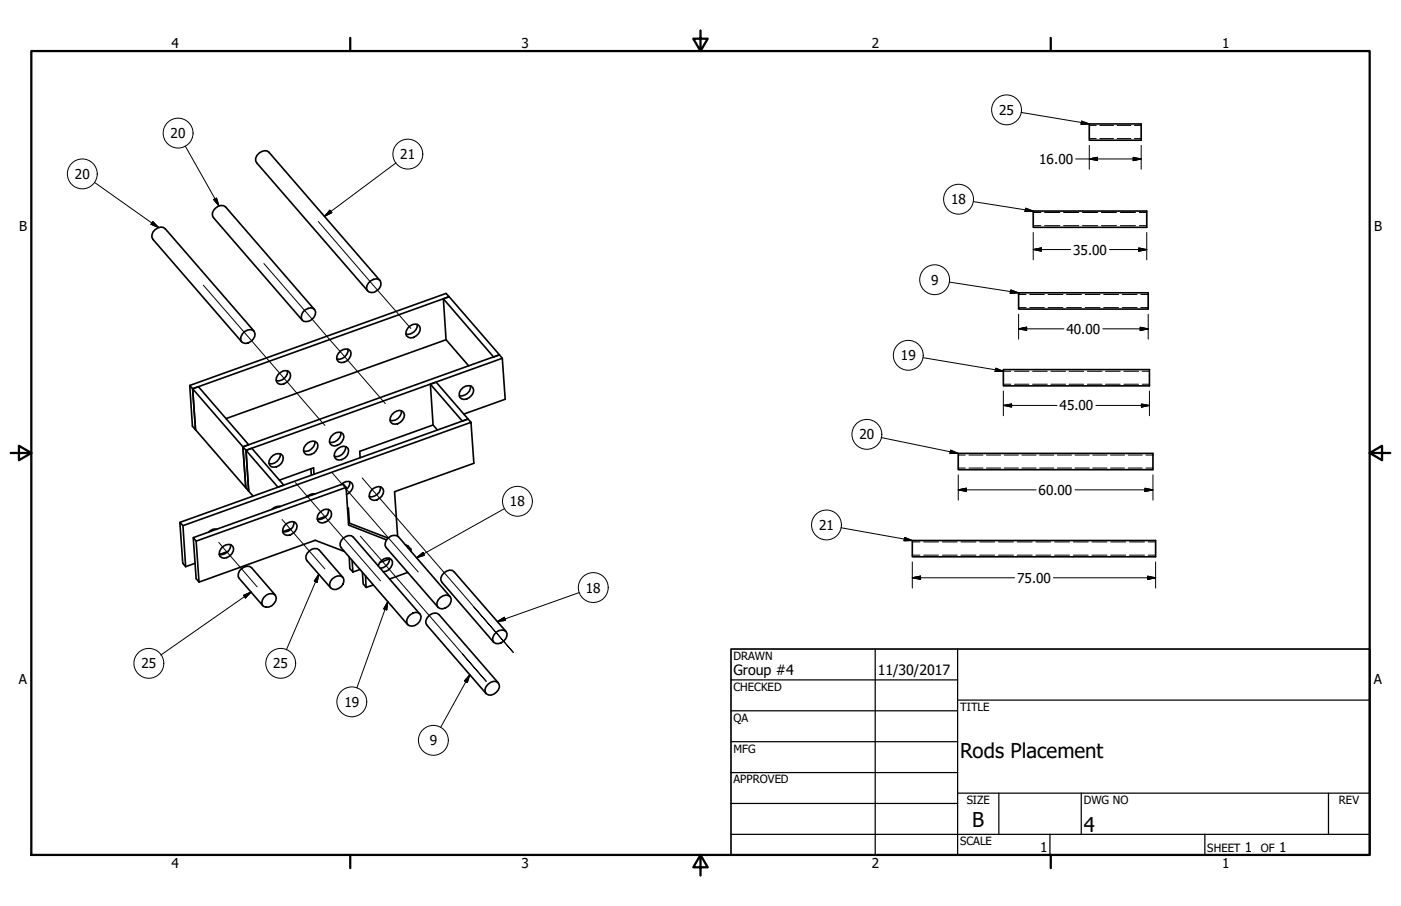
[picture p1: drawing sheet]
<svg xmlns="http://www.w3.org/2000/svg" width="432mm" height="279mm" viewBox="0 0 432 279" stroke-linecap="round" stroke-linejoin="round" font-family="sans-serif">
<!-- layer: Tweak Trail (ANSI) -->
<path d="M98.1 68.3l28.5 33M62.7 87.9l37.4 43.3M81.3 81.3l37.4 43.2M91.1 148.8l26.2 30.3M102.4 145.9l26.5 30.5M111.6 147.4l46.6 53.8-12.2-14M67.4 167.3l11.8 13.7M86.9 160.2l13.2 15.3M111.1 165.4l38.8 44.7-7.3-8.4" fill="none" stroke="#000" stroke-width=".31"/>
<!-- layer: Visible (ANSI) -->
<g fill="none" stroke="#000" stroke-width=".51">
<path d="M335.7 38.2h16v5h-16zM318.5 65.1h34.9v5h-34.9zM93.3 96.3a2.53 2.53 0 0 1 3.7-.7 2.78 2.78 0 0 1-3.5 3.5 1.89 1.89 0 0 1-.2-2.8zM96.9 95.4l-27.4-31.6a2.7 2.7 0 0 0-2.8 .1 2.7 2.7 0 0 0-1.2 2.6l.3 .6 27.4 31.6M113.5 87.3a2.5 2.5 0 0 1 3.7-.7 2.73 2.73 0 0 1-.7 2.8 2.73 2.73 0 0 1-2.8 .6 1.7 1.7 0 0 1-.2-2.7zM117.1 86.5l-34.2-39.6a2.75 2.75 0 0 0-4.1 2.7l.3 .6 34.2 39.5M136.7 92.1l1.7-.6 15.5 17.9-1.8 .7zM136.7 92.1l.8 12.7 7 8M313.9 90.3h40v5h-40zM58.5 118.9l.9 1 79-28.4-.9-1-79 28.4 .8 12.5 1 1.1-.9-12.6 .9 12.6 15.5 17.9-.9-12.6-15.5-17.9 1.8-.6 15.4 17.9-1.7 .6 79-28.4 .9 1.1 .9 12.6-12.8 4.6M75.4 102.2a1.88 1.88 0 0 1 3.2 .8 2.97 2.97 0 0 1-3.7 2.7 1.76 1.76 0 0 1-.2-2.8zM78.3 102.1l-27.4-31.6a2.63 2.63 0 0 0-3.1 .3 2.63 2.63 0 0 0-.7 3l27.4 31.6"/>
<path d="M85.7 115.6a2.44 2.44 0 0 1 3.6-.7 2.76 2.76 0 0 1-3.4 3.5 1.76 1.76 0 0 1-.2-2.8zM88.6 114.4a2.99 2.99 0 0 1-3.4 3M104.3 108.9a2.44 2.44 0 0 1 3.7-.6 2.82 2.82 0 0 1-3.5 3.4 1.76 1.76 0 0 1-.2-2.8zM107.3 107.7a2.89 2.89 0 0 1-3.5 3M126.3 100.6a1.88 1.88 0 0 1 3.2 .7 2.97 2.97 0 0 1-3.6 2.7 1.76 1.76 0 0 1-.2-2.8zM128.6 100a2.99 2.99 0 0 1-3.5 3.1M132.7 118.5l1.7-.6 9.9 11.3-1.8 .7zM132.7 118.5l.8 12.6 1.3 1.5M137.5 104.8l-67.8 24.3M145 119a2.99 2.99 0 0 1-3.5 3M154.8 110.5l-79 28.4M309.2 114h45.1v5h-45.1z"/>
<path d="M74.9 137.8l.9 1.1 .8 12.5-.8-1zM75.8 138.9l1.8-.7 9.8 11.4-1.7 .6zM75.8 138.9l.8 12.5 1.4 1.6M86.4 140a2.97 2.97 0 0 1-3.5 2.9M94.8 136.7a1.83 1.83 0 0 1 3.2 .7 2.91 2.91 0 0 1-3.7 2.7 1.78 1.78 0 0 1-.2-2.7zM97 136.1a2.97 2.97 0 0 1-3.4 3M102.8 133.9a1.87 1.87 0 0 1 3.2 .7 2.91 2.91 0 0 1-3.7 2.8 1.76 1.76 0 0 1-.2-2.8zM103.6 138.9a2.5 2.5 0 0 1 3.7-.7 2.78 2.78 0 0 1-3.5 3.5 1.78 1.78 0 0 1-.2-2.8zM105 133.3a2.97 2.97 0 0 1-3.4 3.1M106.6 137.7a2.97 2.97 0 0 1-3.5 3M120.8 127.9a2.45 2.45 0 0 1 3.6-.7 2.77 2.77 0 0 1-3.4 3.5 1.78 1.78 0 0 1-.2-2.8zM123.7 126.7a2.91 2.91 0 0 1-3.5 3"/>
<path d="M133.5 131.1l-22.6 8.1 .1 2M142 120.2a2.81 2.81 0 0 1 3.2-1.1 2.33 2.33 0 0 1 .6 2.3 2.33 2.33 0 0 1-1.9 1.6l-.9 .2a1.66 1.66 0 0 1-1.5-1.2 1.66 1.66 0 0 1 .5-1.8zM145.2 130.2l-88.8 31.9-1-1 88.9-31.9 .9 1 .8 12.7-24.4 8.7 1 13.8M295.3 139.8h60v5h-60zM84.1 140.5a2.11 2.11 0 0 1 3 0 2.76 2.76 0 0 1-3.5 3.5 1.76 1.76 0 0 1-.2-2.8zM86 156.1v.2M86.4 156.2a2.9 2.9 0 0 0-2.6 .9M95.8 144.6l.1 2M96.3 152.3l.1 .3M96.8 146.2l-.2-1.9-10.5 3.8M97.1 152.3a3.2 3.2 0 0 0-2.7 1M98.3 158.3a2.44 2.44 0 0 1 3.7-.6 2.76 2.76 0 0 1-3.5 3.4 1.87 1.87 0 0 1-.2-2.8z"/>
<path d="M100.5 159.2l-2.6 .9M101.3 157.1a2.99 2.99 0 0 1-3.5 3M105.1 149.5a2.29 2.29 0 0 1 3.5-.3 2.62 2.62 0 0 1-1.8 3.3M106.7 150.3l-1-1.1-46.1 16.6 .9 1.1M107.1 156.8l.3-.1 .3 4.7M107.8 148.5a2.57 2.57 0 0 1-1.1 2.4M114.4 151.3a2.5 2.5 0 0 1 3.6-.6 2.72 2.72 0 0 1-.7 2.8 2.72 2.72 0 0 1-2.7 .6 1.76 1.76 0 0 1-.2-2.8zM117.3 150.1a2.99 2.99 0 0 1-3.5 3.1M55.4 161.1l.9 12.6 .9 1.1M56.4 162.1l.8 12.7M59.6 165.8l.9 12.6 .8 1.1 35.9-12.9 8.9 3.5M60.1 173.7l-2.9 1.1"/>
<path d="M66.9 163.2a2.6 2.6 0 0 0-2.6 .9M68.1 169.2a2.76 2.76 0 0 1 3.1-1.2 2.34 2.34 0 0 1-1.3 4 1.56 1.56 0 0 1-1.8-.2 1.56 1.56 0 0 1-.4-1.8zM70.3 170.1l-2.7 .9M71.1 168a2.99 2.99 0 0 1-3.5 3M87.6 162.2a2.53 2.53 0 0 1 3.7-.7 2.73 2.73 0 0 1-.7 2.8 2.73 2.73 0 0 1-2.8 .6 1.81 1.81 0 0 1-.2-2.7zM89.9 163l-2.7 1M90.6 161a2.99 2.99 0 0 1-3.5 3M102.4 178.5a2.16 2.16 0 0 1 3.5 0 2.72 2.72 0 0 1-1 2.7 2.72 2.72 0 0 1-2.9 .2 2.05 2.05 0 0 1 .4-2.9zM105.7 178.1l-7.3-8.5a2.7 2.7 0 0 0-2.9 .1 2.7 2.7 0 0 0-1.2 2.6l.3 .6 7.3 8.4M107.4 161.2l12.2 4.7M107.6 171.8l.2 3.6 1 1M108.5 172.8l.3 3.6"/>
<path d="M110.9 175.6l-2.1 .8M111.7 176.5l.3 3.6 .8 1.1 2.3-.8M112.6 177.5l.2 3.7M116.6 174.5a2.68 2.68 0 0 1 4-1.9 2.74 2.74 0 0 1-2.4 3.7M119.1 166.5l-11.7-4.6-.7-11.6-46.2 16.6 .8 12.6M120 172.1a2.92 2.92 0 0 1-2.8 3.2M120.1 172.3l-3.1 1.2M124.9 168l.8 .3 .9 1.1M125.7 176.5l-5.6 2.1M125.8 169l.8 .4M126.6 169.4l.1 .7M281.2 166.7h75v5h-75z"/>
<path d="M81.3 184.2a2.33 2.33 0 0 1 3.7-.4 2.81 2.81 0 0 1-3.7 3.3 1.91 1.91 0 0 1 0-2.9zM84.8 183.5l-7.3-8.4a2.67 2.67 0 0 0-3 .3 2.67 2.67 0 0 0-.8 3l7.3 8.4M125.8 190.2a2.52 2.52 0 0 1 3.7-.8 2.54 2.54 0 0 1-1.7 3.5 1.68 1.68 0 0 1-2.2-.4 1.68 1.68 0 0 1 .2-2.3zM129.4 189.4l-20.5-23.7a2.4 2.4 0 0 0-3.7 .9l-.4 .8v.9l.4 .6 20.5 23.8M135.7 184.3a1.98 1.98 0 0 1 3.4 .4 2.76 2.76 0 0 1-4.2 2.6 2.24 2.24 0 0 1 .8-3zM138.7 184l-15.9-18.5a2.67 2.67 0 0 0-3.1 .3 2.67 2.67 0 0 0-.7 3l16 18.5M152.9 195a2.06 2.06 0 0 1 3.4 .4 2.86 2.86 0 0 1-4.2 2.7 2.33 2.33 0 0 1 .8-3.1zM156 194.8l-16-18.5a2.37 2.37 0 0 0-3.7 1.1l-.4 .8v.7l.3 .7 15.9 18.5M150.4 211a2.02 2.02 0 0 1 3.5 .1 2.81 2.81 0 0 1-4 2.9 2.02 2.02 0 0 1 .5-3zM153.6 210.6l-18.3-21.1a2.6 2.6 0 0 0-3 .3 2.6 2.6 0 0 0-.7 3l18.2 21.1"/>
</g>
<!-- layer: Hidden Narrow (ANSI) -->
<g fill="none" stroke="#000" stroke-width=".31">
<path d="M335.7 38.7h2.2M339 38.7h4.2M344.3 38.7h4.3M349.6 38.7h2.1M335.7 42.7h2.2M339 42.7h4.2M344.3 42.7h4.3M349.6 42.7h2.1M318.5 65.5h2.3M318.5 69.6h2.3M321.9 65.5h4.7M321.9 69.6h4.7"/>
<path d="M327.8 65.5h4.7M327.8 69.6h4.7M333.6 65.5h4.7M333.6 69.6h4.7M339.5 65.5h4.6M339.5 69.6h4.6M345.3 65.5h4.6M345.3 69.6h4.6M351.2 65.5h2.2M351.2 69.6h2.2M313.9 90.8h2.3M313.9 94.9h2.3"/>
<path d="M317.4 90.8h4.5M317.4 94.9h4.5M323 90.8h4.6M323 94.9h4.6M328.7 90.8h4.6M328.7 94.9h4.6M334.5 90.8h4.5M334.5 94.9h4.5M340.2 90.8h4.5M340.2 94.9h4.5M345.9 90.8h4.6M345.9 94.9h4.6"/>
<path d="M351.6 90.8h2.3M351.6 94.9h2.3M309.2 114.5h2.3M309.2 118.5h2.3M312.7 114.5h4.4M312.7 118.5h4.4M318.3 114.5h4.5M318.3 118.5h4.5M323.9 114.5h4.5M323.9 118.5h4.5M329.5 114.5h4.5M329.5 118.5h4.5"/>
<path d="M335.2 114.5h4.5M335.2 118.5h4.5M340.7 114.5h4.5M340.7 118.5h4.5M346.4 114.5h4.5M346.4 118.5h4.5M352 114.5h2.3M352 118.5h2.3M295.3 140.3h2.2M295.3 144.3h2.2M298.6 140.3h4.4M298.6 144.3h4.4"/>
<path d="M304 140.3h4.4M304 144.3h4.4M309.5 140.3h4.4M309.5 144.3h4.4M315 140.3h4.3M315 144.3h4.3M320.4 140.3h4.4M320.4 144.3h4.4M325.9 140.3h4.4M325.9 144.3h4.4M331.3 140.3h4.4M331.3 144.3h4.4"/>
<path d="M336.8 140.3h4.4M336.8 144.3h4.4M342.3 140.3h4.3M342.3 144.3h4.3M347.7 140.3h4.3M347.7 144.3h4.3M353.2 140.3h2.1M353.2 144.3h2.1M281.2 167.1h2.3M281.2 171.2h2.3M284.7 167.1h4.5M284.7 171.2h4.5"/>
<path d="M290.4 167.1h4.6M290.4 171.2h4.6M296.2 167.1h4.6M296.2 171.2h4.6M301.9 167.1h4.7M301.9 171.2h4.7M307.7 167.1h4.7M307.7 171.2h4.7M313.5 167.1h4.6M313.5 171.2h4.6M319.3 167.1h4.5M319.3 171.2h4.5"/>
<path d="M325.1 167.1h4.5M325.1 171.2h4.5M330.8 167.1h4.6M330.8 171.2h4.6M336.5 167.1h4.7M336.5 171.2h4.7M342.3 167.1h4.7M342.3 171.2h4.7M348.1 167.1h4.6M348.1 171.2h4.6M353.9 167.1h2.3M353.9 171.2h2.3"/>
</g>
<!-- layer: Border (ANSI) -->
<path d="M9.7 15.7h412.4v248h-412.4zM107.9 11.7v4M215.9 9.4v6.3l-2.2-3.8h4.4l-2.2 3.8M323.8 11.7v4M3.3 139.7h6.4l-3.9-2.2v4.4l3.9-2.2M422.1 139.7l3.9 2.2v-4.4l-3.9 2.2h6.4M107.9 263.7v4M215.9 263.7l2.2 3.8h-4.4l2.2-3.8v6.3M323.8 263.7v4" fill="none" stroke="#000" stroke-width=".7"/>
<!-- layer: Title (ANSI) -->
<g fill="none" stroke="#000" stroke-width=".38">
<path d="M225.3 209.7h69.8M225.3 219.2h69.8M269.7 200.2v63.5M295.1 215.9h127M295.1 200.2v63.5M225.3 228.7h69.8M225.3 238.3h69.8M225.3 257.3h196.8M225.3 247.8h69.8M295.1 244.6h127M307.8 244.6v12.7M323.6 257.3v6.4"/>
<path d="M333.2 244.6v12.7M371.3 257.3v6.4M409.4 244.6v12.7"/>
</g>
<path d="M225.3 200.2h196.8v63.5h-196.8z" fill="none" stroke="#000" stroke-width=".51"/>
<!-- layer: Symbol (ANSI) -->
<g fill="none" stroke="#000" stroke-width=".31">
<path d="M314.7 34.7l21 3.5M333.4 37.3l2.3 .9-2.5 .1zM29.1 56.3l19.8 13.9M57.1 45l10.4 18.5M122 50.2l-22 16.5M47.1 68.3l1.8 1.9-2.4-1zM65.8 61.5l.9-.4 .8 2.4zM101.7 64.8l.6 .8-2.3 1.1zM300 62.2l18.5 2.9M316.1 64.2l2.4 .9-2.6 .1zM292.6 87l21.3 3.3M311.5 89.4l2.4 .9-2.6 .1z"/>
<path d="M284.5 110.3l24.7 4.2M306.9 113.5l2.3 1-2.5 .1zM271.6 134.9l23.7 4.9M293 138.8l2.3 1h-2.5zM155.5 156.8l-27.1 15.2M98.2 177.1l-.5 2.5-.9-.4zM98.2 177.1l-9.9 23.3M128.4 172l2-1.6 .4 .9zM259.2 162.8l22 3.9M278.8 165.7l2.4 1-2.6 .1zM75.1 183.6l2.3-1-1.8 1.8zM77.4 182.6l-27.8 19.4"/>
<path d="M119.5 185.5l-.3 2.6-1-.3zM119.5 185.5l-9.5 26.7M153.3 191.7l2.1-1.3 .4 .9zM178.5 182.8l-25.2 8.9M144.8 208.1l-.8 2.4-.9-.5zM144.8 208.1l-9 16.2"/>
<circle cx="310.2" cy="33.9" r="4.6"/>
<circle cx="25.4" cy="53.6" r="4.6"/>
<circle cx="54.9" cy="41.1" r="4.6"/>
<circle cx="125.7" cy="47.5" r="4.6"/>
<circle cx="295.4" cy="61.4" r="4.6"/>
<circle cx="288.1" cy="86.3" r="4.6"/>
<circle cx="279.9" cy="109.6" r="4.6"/>
<circle cx="267.2" cy="134" r="4.6"/>
<circle cx="159.5" cy="154.6" r="4.6"/>
<circle cx="254.7" cy="161.9" r="4.6"/>
<circle cx="182.8" cy="181.2" r="4.6"/>
<circle cx="45.9" cy="204.6" r="4.6"/>
<circle cx="86.5" cy="204.6" r="4.6"/>
<circle cx="108.4" cy="216.4" r="4.6"/>
<circle cx="133.6" cy="228.3" r="4.6"/>
</g>
<g fill="#000" stroke="#000" stroke-width=".31">
<path d="M333.2 38.3l2.5-.1zM333.4 37.3l2.3 .9-2.5 .1zM46.5 69.2l2.4 1zM47.1 68.3l1.8 1.9-2.4-1zM65.8 61.5l1.7 2zM65.8 61.5l.9-.4 .8 2.4zM101.7 64.8l-1.7 1.9zM101.7 64.8l.6 .8-2.3 1.1zM315.9 65.2l2.6-.1zM316.1 64.2l2.4 .9-2.6 .1zM311.3 90.4l2.6-.1zM311.5 89.4l2.4 .9-2.6 .1z"/>
<path d="M306.7 114.6l2.5-.1zM306.9 113.5l2.3 1-2.5 .1zM292.8 139.8h2.5zM293 138.8l2.3 1h-2.5zM98.2 177.1l-.5 2.5zM98.2 177.1l-.5 2.5-.9-.4zM128.4 172l2-1.6zM128.4 172l2-1.6 .4 .9zM278.6 166.8l2.6-.1zM278.8 165.7l2.4 1-2.6 .1zM77.4 182.6l-1.8 1.8zM75.1 183.6l2.3-1-1.8 1.8z"/>
<path d="M119.5 185.5l-.3 2.6zM119.5 185.5l-.3 2.6-1-.3zM153.3 191.7l2.1-1.3zM153.3 191.7l2.1-1.3 .4 .9zM144.8 208.1l-.8 2.4zM144.8 208.1l-.8 2.4-.9-.5z"/>
</g>
<!-- layer: Dimension (ANSI) -->
<g fill="none" stroke="#000" stroke-width=".31">
<path d="M331.5 49h20.2M335.7 49l2.6-.5v1zM335.7 44.8v7.4M349.2 48.5l2.5 .5-2.5 .5zM351.7 44.8v7.4M318.5 77l2.5-.5v1zM318.5 77h11.4M318.5 71.7v8.4M341.9 77h11.5M351 76.5l2.4 .5-2.4 .5zM353.4 71.7v8.4M313.9 96.9v7.7"/>
<path d="M353.9 96.9v7.7M313.9 101.4l2.5-.5v1zM313.9 101.4h14M339.9 101.4h14M351.4 100.9l2.5 .5-2.5 .5zM309.2 125l2.6-.4v.9zM309.2 125h16.6M309.2 120.6v7.6M337.8 125h16.5M351.8 124.6l2.5 .4-2.5 .5zM354.3 120.6v7.6M295.3 151.1l2.5-.5v1z"/>
<path d="M295.3 151.1h24M295.3 146.4v7.8M331.3 151.1h24M352.9 150.6l2.4 .5-2.4 .5zM355.3 146.4v7.8M281.2 178.2l2.5-.5v1zM281.2 178.2h31.5M281.2 173.3v8.1M324.7 178.2h31.5M353.7 177.7l2.5 .5-2.5 .5zM356.2 173.3v8.1"/>
</g>
<g fill="#000" stroke="#000" stroke-width=".31">
<path d="M335.7 49l2.6-.5zM335.7 49l2.6-.5v1zM349.2 49.5l2.5-.5zM349.2 48.5l2.5 .5-2.5 .5zM318.5 77l2.5-.5zM318.5 77l2.5-.5v1zM351 77.5l2.4-.5zM351 76.5l2.4 .5-2.4 .5zM313.9 101.4l2.5-.5zM313.9 101.4l2.5-.5v1zM351.4 101.9l2.5-.5zM351.4 100.9l2.5 .5-2.5 .5z"/>
<path d="M309.2 125l2.6-.4zM309.2 125l2.6-.4v.9zM351.8 125.5l2.5-.5zM351.8 124.6l2.5 .4-2.5 .5zM295.3 151.1l2.5-.5zM295.3 151.1l2.5-.5v1zM352.9 151.6l2.4-.5zM352.9 150.6l2.4 .5-2.4 .5zM281.2 178.2l2.5-.5zM281.2 178.2l2.5-.5v1zM353.7 178.7l2.5-.5zM353.7 177.7l2.5 .5-2.5 .5z"/>
</g>
<g font-size="6.3">
<text x="295.9" y="233.7">Rods Placement</text>
<text x="299.7" y="255.1">B</text>
<text x="334" y="256.5">4</text>
</g>
<g font-size="4.4">
<text x="226.1" y="208">Group #4</text>
<text x="270.5" y="208.2">11/30/2017</text>
</g>
<g font-size="4.2">
<text x="52.8" y="14.7">4</text>
<text x="160.8" y="14.7">3</text>
<text x="268.7" y="14.7">2</text>
<text x="376.7" y="14.7">1</text>
<text x="307.9" y="35.4">25</text>
<text x="52.6" y="42.6">20</text>
<text x="123.4" y="49.1">21</text>
<text x="320.3" y="50.5">16.00</text>
<text x="23.1" y="55.2">20</text>
<text x="293.2" y="63">18</text>
<text x="5.9" y="71.4">B</text>
<text x="423.5" y="71.4">B</text>
<text x="330.8" y="78.5">35.00</text>
<text x="287" y="87.8">9</text>
<text x="328.7" y="102.9">40.00</text>
<text x="277.7" y="111.1">19</text>
<text x="326.6" y="126.6">45.00</text>
<text x="264.9" y="135.5">20</text>
<text x="320.1" y="152.6">60.00</text>
<text x="157.2" y="156.1">18</text>
<text x="252.5" y="163.4">21</text>
<text x="313.5" y="179.7">75.00</text>
<text x="180.5" y="182.8">18</text>
<text x="43.6" y="206.1">25</text>
<text x="84.2" y="206.1">25</text>
<text x="5.8" y="211.1">A</text>
<text x="423.4" y="211.1">A</text>
<text x="106.2" y="218">19</text>
<text x="132.5" y="229.9">9</text>
<text x="320.5" y="262.9">1</text>
<text x="383.7" y="262.8">1</text>
<text x="394.2" y="262.8">1</text>
<text x="52.8" y="267.7">4</text>
<text x="160.8" y="267.7">3</text>
<text x="268.7" y="267.7">2</text>
<text x="376.7" y="267.7">1</text>
</g>
<g font-size="3.5">
<text x="226.1" y="203.5">DRAWN</text>
<text x="226.1" y="213">CHECKED</text>
<text x="295.9" y="219.2">TITLE</text>
<text x="226.1" y="222.6">QA</text>
<text x="226.1" y="232.1">MFG</text>
<text x="226.1" y="241.6">APPROVED</text>
<text x="297.9" y="248">SIZE</text>
<text x="334" y="248">DWG NO</text>
<text x="412.7" y="247.9">REV</text>
<text x="295.9" y="260.7">SCALE</text>
<text x="372.1" y="262.8">SHEET</text>
<text x="388.6" y="262.8">OF</text>
</g>
</svg>
